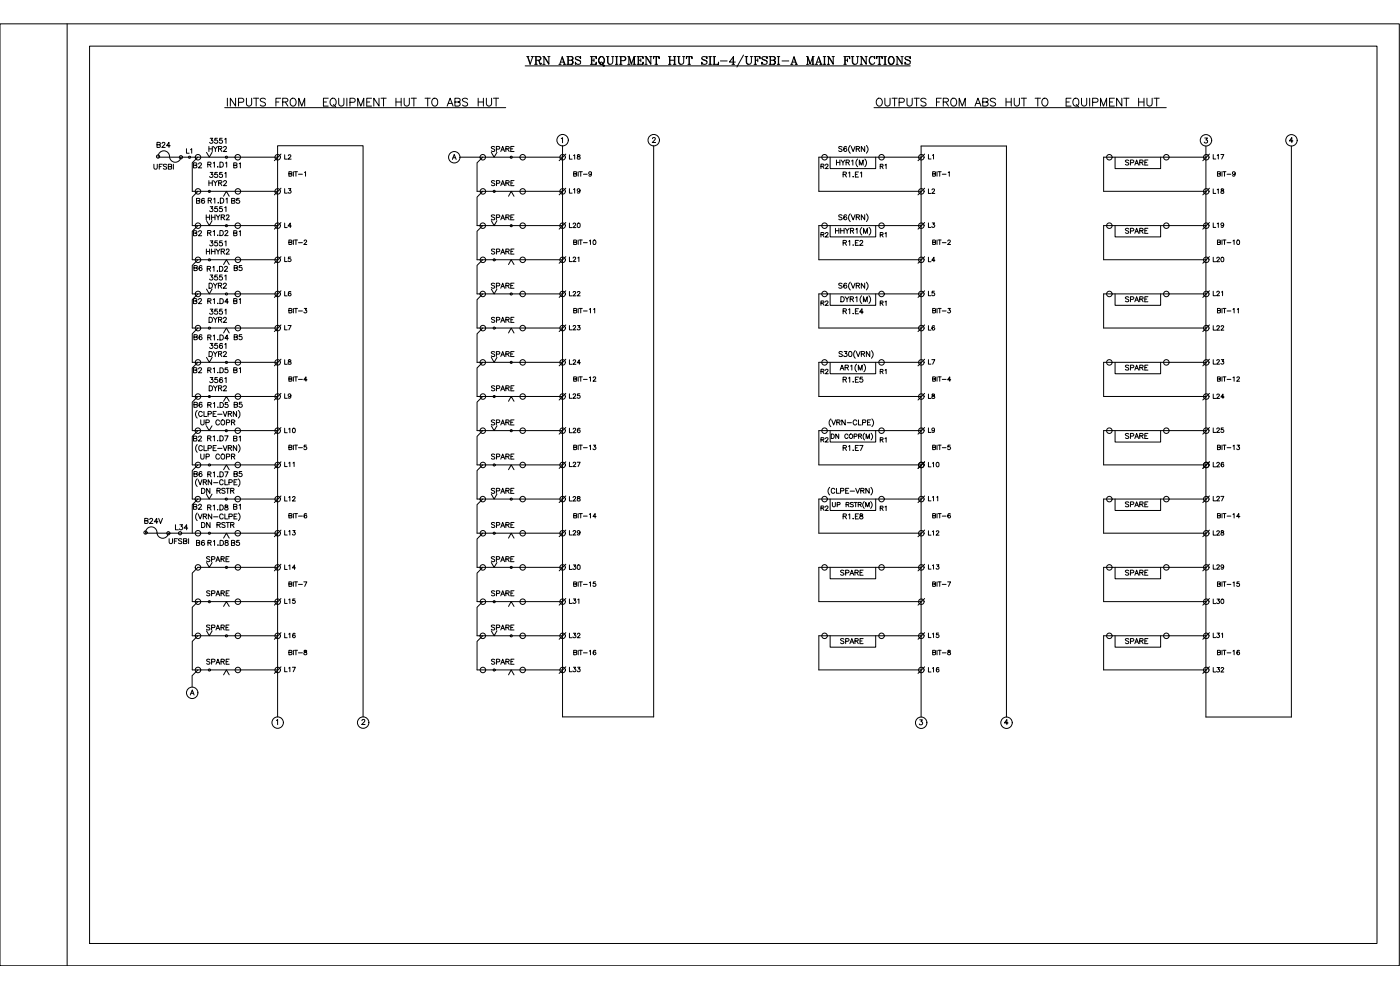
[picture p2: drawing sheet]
<svg xmlns="http://www.w3.org/2000/svg" width="420mm" height="297mm" viewBox="0 0 420 297" stroke-linecap="round" stroke-linejoin="round" font-family="sans-serif">
<!-- layer: 0 -->
<g fill="none" stroke="#000" stroke-width=".3">
<path d="M0 7.2h419.9v282.6h-419.9zM20.2 7.2v282.6M26.9 13.8h386.4v269.3h-386.4zM157.6 19.8h115.6M158.1 17h.6M158.3 17l.8 2.3 .8-2.3M158.4 17l.7 2M159.4 17h.7M160.4 17h1.4l.5 .2v.4l-.2 .3-1.2 .2M160.4 19.3h.8M160.8 17v2.3M160.9 17v2.3"/>
<path d="M161.5 18.1l.3 .2 .3 .8h.4M161.7 18.2l.3 1 .3 .1 .2-.3M161.8 17l.5 .4-.2 .5-.3 .2M162.9 17h.5l1.3 2.1M162.9 19.3h.7M163.2 17v2.3M164.4 17h.7M164.7 17v2.3l-1.3-2.1M167.7 19.3h.7M168 19.3l.7-2.3 .8 2.3M168.2 18.6h1M168.7 17.3l.7 2"/>
<path d="M169.1 19.3h.7M170.1 17l1.7 .1 .2 .5-.6 .5M170.1 19.3h1.3l.6-.4a.62 .62 0 0 0-.6-.8l.5 .4-.1 .6-.4 .2M170.4 17v2.3M170.6 17v2.3M171.4 17l.5 .4-.1 .5-.4 .2h-.8M172.7 17.5l1.3 .7a.74 .74 0 0 1-.1 1.1 .74 .74 0 0 1-1.1-.3l-.1-.4v.7l.1-.3M174.1 17.3l.1-.3v.6a.81 .81 0 0 0-.7-.6 .81 .81 0 0 0-.8 .5l.2 .4 1.3 .6M177.2 17h1.7v.6v-.6M177.2 19.3h1.7v-.7v.7M177.5 17v2.3M177.6 17v2.3"/>
<path d="M177.6 18.1h.7M178.3 17.6v.9M180.1 19.1l.4-.5 .3 .2 .2 1 .3 .1 .1-.3M180.4 17a1.2 1.2 0 0 0-.8 1.2 1.2 1.2 0 0 0 1 1.1 1.2 1.2 0 0 0 .9-1.2 1.2 1.2 0 0 0-1.1-1.1 1.33 1.33 0 0 0 0 2.3M180.6 17a1.33 1.33 0 0 1 0 2.3M180.8 19l.4 .8 .2-.2M182 17h.8M182.3 17v1.6a.79 .79 0 0 0 .8 .7 .79 .79 0 0 0 .8-.7v-1.6M182.5 17v1.6l.5 .7M183.6 17h.6M184.7 17h.8M184.7 19.3h.8"/>
<path d="M185 17v2.3M185.1 17v2.3M185.9 17h1.3a.6 .6 0 0 1 .6 .4 .6 .6 0 0 1-.2 .7l-1.2 .1M185.9 19.3h.8M186.3 17v2.3M186.4 17v2.3M187.2 17l.5 .4v.3l-.5 .5M188.4 17h.4l.7 2M188.4 19.3h.7M188.7 19.3v-2.3l.8 2.3 .8-2.3v2.3M189.9 19.3h.9M190.3 17h.5"/>
<path d="M190.4 17v2.3M191.2 17h1.8v.6l-.1-.6M191.2 19.3h1.8v-.7l-.1 .7M191.5 17v2.3M191.6 18.1h.7M191.6 17v2.3M192.3 17.6v.9M193.5 17h.5l1.3 2.1M193.5 19.3h.7M193.9 17v2.3M195 17h.7M195.3 17v2.3l-1.3-2.1"/>
<path d="M196.2 17l-.1 .6v-.6h1.7v.6l-.1-.6M196.6 19.3h.8M196.9 17v2.3M197 17v2.3M200.6 17h.8M200.6 19.3h.8M201 17v2.3M201 18.1h1.4M202.1 17h.8M202.1 19.3h.8M202.4 17v2.3M202.5 17v2.3"/>
<path d="M203.3 17h.8M203.6 17v1.6a.79 .79 0 0 0 .8 .7 .79 .79 0 0 0 .8-.7v-1.6M203.8 17v1.6l.5 .7M204.9 17h.6M206.1 17l-.1 .6v-.6h1.7v.6l-.1-.6M206.5 19.3h.7M206.8 17v2.3M206.9 17v2.3M210.6 17.5l1.3 .7a.74 .74 0 0 1-.1 1.1 .74 .74 0 0 1-1.1-.3l-.1-.4v.7l.1-.3M212 17.3l.2-.3v.6a.81 .81 0 0 0-.8-.6 .81 .81 0 0 0-.8 .5l.2 .4 1.4 .6M212.7 17h.8M212.7 19.3h.8"/>
<path d="M213.1 17v2.3M213.2 17v2.3M214 19.3h1.6v-.7l-.1 .7M214 17h.8M214.3 17v2.3M214.4 17v2.3M216.2 18.3h2M219.7 19.3h.8M220 17.2v2.1M220.7 18.6h-1.8l1.2-1.6v2.3M223.1 16.5l-2 3.6M223.6 17h.8"/>
<path d="M223.9 17v1.6a.79 .79 0 0 0 .8 .7 .79 .79 0 0 0 .8-.7v-1.6M224.1 17v1.6l.5 .7M225.2 17h.6M226.3 17h1.8v.6l-.1-.6M226.3 19.3h.8M226.7 17v2.3M226.7 18.1h.7M227.4 17.6v.9M228.6 17.5l1.2 .6a.72 .72 0 0 1 .3 1.1 .72 .72 0 0 1-1.1 0l-.4-.6v.7l.2-.3M230.1 17.3l.1-.3v.6a.81 .81 0 0 0-.7-.6 .81 .81 0 0 0-.9 .5l1.6 1M230.8 17l1.7 .1 .2 .5-.6 .5M230.8 19.3h1.3a.6 .6 0 0 0 .6-.4 .6 .6 0 0 0-.2-.7l-.4-.1 .5 .4-.1 .6-.4 .2"/>
<path d="M231.1 17v2.3M231.2 17v2.3M232.1 17l.5 .4-.1 .5-.4 .2h-.9M233.3 17h.7M233.3 19.3h.7M233.6 17v2.3M233.7 17v2.3M234.7 18.3h2M237.3 19.3h.7M237.5 19.3l.8-2.3 .8 2.3M237.7 18.6h1.1M238.3 17.3l.7 2"/>
<path d="M238.6 19.3h.7M242 17h.4l.7 2M242 19.3h.7M242.4 19.3v-2.3l.7 2.3 .8-2.3v2.3M243.6 19.3h.7M243.9 17h.4M244 17v2.3M244.7 19.3h.7M244.9 19.3l.8-2.3 .8 2.3M245.2 18.6h1M245.7 17.3l.7 2M246 19.3h.7"/>
<path d="M247.1 17h.7M247.1 19.3h.7M247.4 17v2.3M247.5 17v2.3M248.3 17h.5l1.3 2.1M248.3 19.3h.7M248.6 17v2.3M249.7 17h.7M250.1 17v2.3l-1.3-2.1M253.2 17h1.8v.6l-.1-.6M253.2 19.3h.8M253.5 17v2.3"/>
<path d="M253.7 18.1h.6M253.7 17v2.3M254.3 17.6v.9M255.5 17h.7M255.8 17v1.6a.81 .81 0 0 0 .8 .7 .81 .81 0 0 0 .8-.7v-1.6M255.9 17v1.6l.6 .7M257 17h.7M258.1 17h.5l1.4 2.1M258.1 19.3h.7M258.5 17v2.3M259.6 17h.7M260 17v2.3l-1.4-2.1"/>
<path d="M261.6 17a1.31 1.31 0 0 0 0 2.3M262.4 17.3l.1 .3v-.6l-.1 .3-.2-.2a1.11 1.11 0 0 0-1.4 1 1.11 1.11 0 0 0 1.4 1.1l.3-.4M263.2 17l-.1 .6v-.6h1.7v.6l-.1-.6M263.5 19.3h.8M263.9 17v2.3M264 17v2.3M265.2 17h.8M265.2 19.3h.8M265.6 17v2.3M265.7 17v2.3M267.3 17a1.21 1.21 0 0 0-.7 1.2 1.21 1.21 0 0 0 1 1.1 1.21 1.21 0 0 0 .8-1.3 1.21 1.21 0 0 0-1.1-1 1.37 1.37 0 0 0 0 2.3M267.6 17a1.33 1.33 0 0 1 0 2.3"/>
<path d="M268.9 17h.5l1.3 2.1M268.9 19.3h.7M269.2 17v2.3M270.4 17h.7M270.7 17v2.3l-1.3-2.1M271.6 17.5l1.2 .6a.72 .72 0 0 1 .3 1.1 .72 .72 0 0 1-1.2 0l-.3-.6v.7l.1-.3M273.1 17.3l.1-.3v.6a.81 .81 0 0 0-.8-.6 .81 .81 0 0 0-.8 .5l.2 .4 1.4 .6M67.4 32.3h84.4M68.2 29.5v2.3M70.7 29.5v2.3l-1.6-2.3v2.3M71.6 30.7l1.3-.1 .3-.3a.62 .62 0 0 0-.6-.8h-1v2.3M74 29.5v1.7a.79 .79 0 0 0 .7 .6 .79 .79 0 0 0 .8-.6v-1.7"/>
<path d="M76.1 29.5h1.5M76.9 29.5v2.3M79.7 29.8a.88 .88 0 0 0-.9-.4 .88 .88 0 0 0-.7 .6l.4 .5 1 .3 .2 .7a1.02 1.02 0 0 1-1.6 0M82.8 30.6h.9M84.2 29.5h-1.4v2.3M84.8 30.6l1.3-.1 .3-.4-.1-.4-1.5-.2v2.3M85.6 30.6l.8 1.2M87.3 29.8a.87 .87 0 0 1 1-.3 .87 .87 0 0 1 .6 .9v.5a.89 .89 0 0 1-.9 1 .89 .89 0 0 1-.9-1zM89.7 31.8v-2.3l.9 2.3 .8-2.3v2.3M97.1 30.6h.9M98.5 29.5h-1.4v2.3h1.4M99.3 29.8l.2-.2a1.17 1.17 0 0 1 1.4 .8 1.17 1.17 0 0 1-.7 1.4 1.21 1.21 0 0 1-1.1-.7 1.21 1.21 0 0 1 .2-1.3z"/>
<path d="M100.1 31.4l.7 .6M101.6 29.5v1.7a.79 .79 0 0 0 .8 .6 .79 .79 0 0 0 .8-.6v-1.7M104.1 29.5v2.3M105 30.7h1l.6-.4a.62 .62 0 0 0-.6-.8h-1v2.3M107.4 31.8v-2.3l.9 2.3 .9-2.3v2.3M110.1 30.6h.9M111.5 29.5h-1.4v2.3h1.4M113.7 29.5v2.3l-1.5-2.3v2.3M114.3 29.5h1.6M115.1 29.5v2.3M118.8 30.6h1.6M118.8 29.5v2.3"/>
<path d="M120.4 29.5v2.3M121.3 29.5v1.7a.79 .79 0 0 0 .8 .6 .79 .79 0 0 0 .8-.6v-1.7M123.4 29.5h1.6M124.2 29.5v2.3M127.6 29.5h1.5M128.4 29.5v2.3M129.8 29.8a.87 .87 0 0 1 1-.3 .87 .87 0 0 1 .6 .9v.5a.89 .89 0 0 1-.9 1 .89 .89 0 0 1-.9-1zM134.2 31.8l.9-2.3 .9 2.3M134.5 31h1.1M136.5 30.6l1.4-.1 .2-.4-.1-.4-1.5-.2v2.3h1l.5-.2v-.8l-.5-.2M140.3 29.8a.89 .89 0 0 0-1.5 .2l.4 .5 .9 .3 .2 .7a1.02 1.02 0 0 1-1.5 0M143.5 30.6h1.6"/>
<path d="M143.5 29.5v2.3M145.1 29.5v2.3M146 29.5v1.7a.79 .79 0 0 0 .7 .6 .79 .79 0 0 0 .8-.6v-1.7M148.1 29.5h1.5M148.9 29.5v2.3M262.3 32.3h87.7M47.4 47.2h35.9M47.5 47a1.71 1.71 0 0 1 1.7-1.7 1.71 1.71 0 0 1 1.7 1.7M59.4 47.2l-1.7 1.7v8.5h25.6M59.4 57.4l-1.7 1.7v8.6h25.6M84.3 56.5l-2 2M84.3 46.2l-2 2"/>
<path d="M86.7 52.2l.8-.1 .1-.3-.1-.2-.8-.1v1.4l.8-.2 .1-.3-.3-.2M88.1 51.5v1.4M88.4 51.5h.9M88.8 51.5v1.4M89.6 52.3h1.2M91.4 51.8l.3-.3v1.4M135.8 47.8l.5-1.4 .6 1.4M136 47.3h.7M138 47.2h30.8M144.9 47.2l-1.7 1.7v8.5h25.6M144.9 57.4l-1.7 1.7v8.6h25.6M152.6 58.9l.8-1.5 .9 1.5"/>
<path d="M168.4 41.6l.4-.3v1.5M168.8 43.7v171.4h27.4v-171.4M169.8 56.5l-2 2M169.8 46.2l-2 2M195.8 41.6l.2-.3h.4l.3 .4-1 1.1h1.1M249.1 47.2v3.4h13.7v-3.4M251 48v1.5M251 48.7h1.1M252.1 48v1.5M252.4 48l.6 .7v.8M252.7 44.2l-.4-.3-.6 .3 .1 .2 .9 .6-.4 .5-.6-.3M253 52.3l1-.1v-.5l-1-.1v1.5"/>
<path d="M253.5 52.3l.5 .8M253.6 48l-.6 .7M253.9 48.7l.9-.1v-.5l-.9-.1v1.5M254.1 44.2l-.3-.3a.73 .73 0 0 0-.6 .8 .73 .73 0 0 0 .8 .7 .47 .47 0 0 0-.1-.8 .47 .47 0 0 0-.7 .4M254.4 48.7l.5 .8M254.7 51.9l.3-.3v1.5M255.2 43.6a1.57 1.57 0 0 0 0 2.4M255.4 43.9l.6 1.6 .6-1.6M255.6 48.3l.3-.3v1.5M256 53v.1zM256.7 52.3h.6M257 44.7l.9-.1v-.5l-.9-.2v1.6"/>
<path d="M257.4 47.7a1.57 1.57 0 0 0 0 2.3M257.5 44.7l.5 .8M257.6 51.6h-.9v1.5h.9M257.9 49.5v-1.5l.6 1.5 .5-1.5v1.5M258.2 51.9l.4-.3v1.5M259.5 43.9v1.6l-1-1.6v1.6M259.5 47.7a1.57 1.57 0 0 1 0 2.3M260 43.6a1.57 1.57 0 0 1 0 2.4M276.5 47.2h-30.8v10.2h30.8M277.5 56.5l-2 2M277.5 46.2l-2 2M279.9 52.2l.8-.1 .1-.3-.1-.2-.8-.1v1.4l.8-.2 .1-.3-.3-.2"/>
<path d="M281.2 51.5v1.4M281.6 51.5h.8M282 51.5v1.4M282.8 52.3h1.1M284.6 51.8l.3-.3v1.4M334.6 47.2v3.4h13.7v-3.4M361.6 41.4h.8l-.5 .6a.52 .52 0 0 1 .5 .5 .52 .52 0 0 1-.4 .5 .52 .52 0 0 1-.6-.4M361.9 43.8v171.3M362 47.2h-30.8v10.2h30.8M363 56.5l-2 2M363 46.2l-2 2M387.6 43.8v171.3"/>
<path d="M388 42.3h-1l.7-1v1.5M59.4 67.7l-1.7 1.7v8.5h25.6M59.4 77.9l-1.7 1.7v8.6h25.6M62 66.2l.8 1.5 .8-1.5M84.3 77l-2 2M84.3 66.8l-2 1.9M144.9 67.7l-1.7 1.7v8.5h25.6M144.9 77.9l-1.7 1.7v8.6h25.6M152.6 79.4l.8-1.5 .9 1.5M169.8 77l-2 2M169.8 66.8l-2 1.9M249.1 67.7v3.4h13.7v-3.4"/>
<path d="M250.7 69.2h1.1M251.8 68.5v1.5M252.3 69.2h1M252.3 68.5v1.5M252.7 64.6l-.4-.2-.6 .2 .1 .4 .9 .5-.4 .5-.6-.3M253.3 68.5v1.5M253.7 68.5l.6 .7v.8M254.1 64.6l-.1-.1a.74 .74 0 0 0-.9 .6 .74 .74 0 0 0 .6 .9 .46 .46 0 0 0 .5-.5 .46 .46 0 0 0-.5-.5 .46 .46 0 0 0-.5 .4M254.8 68.5l-.5 .7M255.2 64.2a1.52 1.52 0 0 0 0 2.3M255.2 69.2h.9l.1-.5-1-.2v1.5M255.4 64.4l.6 1.6 .6-1.6"/>
<path d="M255.7 69.2l.5 .8M256.9 68.8l.3-.3v1.5M257 65.2l.9-.1 .1-.4-.4-.3h-.6v1.6M257.5 65.2l.5 .8M258.7 68.2a1.52 1.52 0 0 0 0 2.3M259.2 70v-1.5l.6 1.5 .5-1.5v1.5M259.5 64.4v1.6l-1-1.6v1.6M260 64.2a1.52 1.52 0 0 1 0 2.3M260.8 68.2a1.52 1.52 0 0 1 0 2.3M276.5 67.7h-30.8v10.2h30.8M277.5 77l-2 2M277.5 66.8l-2 1.9"/>
<path d="M334.6 67.7v3.4h13.7v-3.4M362 67.7h-30.8v10.2h30.8M363 77l-2 2M363 66.8l-2 1.9M59.4 88.2l-1.7 1.7v8.5h25.6M59.4 98.4l-1.7 1.8v8.5h25.6M62 86.7l.8 1.5 .8-1.5M84.3 97.5l-2 2M84.3 87.2l-2 2M86.7 93.2l.8-.1 .1-.3-.3-.3h-.6v1.4l.8-.1 .1-.4-.3-.2M88.1 92.5v1.4M88.4 92.5h.9"/>
<path d="M88.8 92.5v1.4M89.6 93.3h1.2M91.3 92.5h.7l-.3 .5a.45 .45 0 0 1 .3 .8 .45 .45 0 0 1-.8-.2M144.9 88.2l-1.7 1.7v8.5h25.6M144.9 98.4l-1.7 1.8v8.5h25.6M152.6 99.9l.8-1.5 .9 1.5M169.8 97.5l-2 2M169.8 87.2l-2 2M172.2 93.2l.8-.1 .1-.3-.3-.3h-.6v1.4l.8-.1 .1-.4-.3-.2M173.5 92.5v1.4M173.9 92.5h.9M174.3 92.5v1.4"/>
<path d="M175.1 93.3h1.1M176.9 92.8l.3-.3v1.4M178.1 92.8l.4-.3v1.4M249.1 88.2v3.4h13.7v-3.4M252.3 89h.6a.82 .82 0 0 1 .5 .8 .82 .82 0 0 1-.5 .8h-.6zM252.7 85.2l-.4-.2-.6 .2 .1 .4 .9 .4v.3l-.4 .2-.6-.2M253.6 89l.6 .7v.9M254.1 85.2l-.3-.2a.73 .73 0 0 0-.6 .8 .73 .73 0 0 0 .8 .6 .47 .47 0 0 0-.1-.8 .47 .47 0 0 0-.7 .4M254.8 89l-.6 .7M255.1 89.7h.9l.1-.5-1-.2v1.6M255.2 84.7a1.57 1.57 0 0 0 0 2.3M255.4 85l.6 1.5 .6-1.5"/>
<path d="M255.7 89.7l.5 .9M256.8 89.3l.4-.3v1.6M257 85.7l.9-.1v-.5l-.9-.1v1.5M257.5 85.7l.5 .8M258.6 88.7a1.57 1.57 0 0 0 0 2.4M259.1 90.6v-1.6l.6 1.6 .6-1.6v1.6M259.5 85v1.5l-1-1.5v1.5M260 84.7a1.57 1.57 0 0 1 0 2.3M260.8 88.7a1.57 1.57 0 0 1 0 2.4M276.5 88.2h-30.8v10.2h30.8M277.5 97.5l-2 2M277.5 87.2l-2 2"/>
<path d="M279.9 93.2l.8-.1 .1-.3-.3-.3h-.6v1.4l.8-.1 .1-.4-.3-.2M281.2 92.5v1.4M281.6 92.5h.8M282 92.5v1.4M282.8 93.3h1.1M284.5 92.5h.7l-.4 .5a.44 .44 0 0 1 .4 .7 .44 .44 0 0 1-.8-.1M334.6 88.2v3.4h13.7v-3.4M362 88.2h-30.8v10.2h30.8M363 97.5l-2 2M363 87.2l-2 2M365.4 93.2l.7-.1 .1-.4-.8-.2v1.4l.8-.1v-.5l-.3-.1M366.7 92.5v1.4"/>
<path d="M367 92.5h.9M367.5 92.5v1.4M368.3 93.3h1.1M370 92.8l.4-.3v1.4M371.3 92.8l.3-.3v1.4M59.4 108.7l-1.7 1.7v8.6h25.6M59.4 119l-1.7 1.6v8.6h25.6M62 107.2l.8 1.5 .9-1.5M84.3 118l-2 2M84.3 107.8l-2 2M86.7 113.7h.6l.3-.4-.1-.2h-.8v1.3l.8-.1 .1-.3-.3-.3M88.1 113.1v1.3"/>
<path d="M88.4 113.1h.9M88.8 113.1v1.3M89.6 113.8h1.2M92.2 114h-1l.6-.9v1.3M144.9 108.7l-1.7 1.7v8.6h25.6M144.9 119l-1.7 1.6v8.6h25.6M169.8 118l-2 2M169.8 107.8l-2 2M172.2 113.7l.8-.1 .1-.3-.1-.2h-.8v1.3l.8-.1 .1-.3-.3-.3M173.5 113.1v1.3M173.9 113.1h.9M174.3 113.1v1.3"/>
<path d="M175.1 113.8h1.1M176.9 113.3l.3-.2v1.3M178 113.4l.1-.3h.4l.3 .4-.8 .9h.9M249.1 108.7v3.4h13.7v-3.4M252.1 111l.6-1.4 .6 1.4M252.3 110.5h.8M252.8 105.7l-.4-.2h-.5l-.1 .5 .8 .3 .2 .5-.4 .2-.6-.2M253 113.9l.9-.1 .1-.5-1-.1v1.5M253.4 105.5h.8l-.5 .5a.5 .5 0 0 1 .4 .9 .5 .5 0 0 1-.9-.2M253.5 113.9l.5 .8M253.6 110.3l.9-.1 .1-.4-.1-.2h-.9v1.4M254.1 110.3l.5 .7"/>
<path d="M254.7 113.5l.3-.3v1.5M254.9 105.5a.74 .74 0 0 1 .9 .6 .74 .74 0 0 1-.6 .9l-.5-.3zM255.3 109.8l.4-.2v1.4M256 114.5v.2zM256.7 105.2a1.62 1.62 0 0 0 0 2.3M256.7 113.9h.6M257 105.5l.6 1.5 .5-1.5M257.1 109.3a1.53 1.53 0 0 0 0 2.2M257.6 111v-1.4l.6 1.4 .5-1.4v1.4M257.6 113.2h-.9v1.5h.9M258.5 106.2l.9-.1v-.6h-.9v1.5M258.9 113.2h-.8v.6a.54 .54 0 0 1 .8 0 .54 .54 0 0 1-.1 .8 .54 .54 0 0 1-.8-.2"/>
<path d="M259 106.2l.5 .8M259.2 109.3a1.53 1.53 0 0 1 0 2.2M261 105.5v1.5l-1-1.5v1.5M261.5 105.2a1.53 1.53 0 0 1 0 2.3M276.5 108.7h-30.8v10.3h30.8M277.5 118l-2 2M277.5 107.8l-2 2M279.9 113.7l.8-.1 .1-.3-.1-.2h-.8v1.3l.8-.1 .1-.3-.3-.3M281.2 113.1v1.3M281.6 113.1h.8M282 113.1v1.3M282.8 113.8h1.1"/>
<path d="M285.3 114h-.9l.6-.9v1.3M334.6 108.7v3.4h13.7v-3.4M362 108.7h-30.8v10.3h30.8M363 118l-2 2M363 107.8l-2 2M365.4 113.7l.8-.1v-.4l-.8-.1v1.3l.8-.1v-.5l-.3-.1M366.7 113.1v1.3M367 113.1h.9M367.5 113.1v1.3M368.3 113.8h1.1M370 113.3l.4-.2v1.3M371.2 113.4l.1-.3h.4l.3 .4-.9 .9h.9"/>
<path d="M59.4 129.2l-1.7 1.7v8.6h25.6M59.4 139.5l-1.7 1.7v8.5h25.6M84.3 138.6l-2 1.9M84.3 128.3l-2 2M86.7 134.2h.8l.1-.4-.3-.2h-.6v1.3l.8-.1 .1-.3-.3-.3M88.1 133.6v1.3M88.4 133.6h.9M88.8 133.6v1.3M89.6 134.3h1.2M91.9 133.6h-.6v.6a.47 .47 0 0 1 .7 0 .47 .47 0 0 1-.1 .7 .47 .47 0 0 1-.7-.2M144.9 129.2l-1.7 1.7v8.6h25.6M144.9 139.5l-1.7 1.7v8.5h25.6"/>
<path d="M152.6 120.4l.8-1.4 .9 1.4M169.8 138.6l-2 1.9M169.8 128.3l-2 2M172.2 134.2h.8l.1-.4-.3-.2h-.6v1.3l.8-.1 .1-.3-.3-.3M173.5 133.6v1.3M173.9 133.6h.9M174.3 133.6v1.3M175.1 134.3h1.1M176.9 133.8l.3-.2v1.3M178.1 133.6h.7l-.4 .5a.44 .44 0 0 1 .3 .7 .44 .44 0 0 1-.7-.1M249.1 129.2v3.4h13.7v-3.4M249.3 125.7a1.57 1.57 0 0 0 0 2.3"/>
<path d="M249.6 126l.6 1.5 .6-1.5M251.1 126.7l.9-.1 .1-.5-1-.1v1.5M251.6 126.7l.5 .8M251.7 130.2v1.4l-.9-1.4v1.4M253 134.4l.9-.1 .1-.4-.3-.3h-.7v1.6M253.5 134.4l.5 .8M253.7 126v1.5l-1.1-1.5v1.5M254.3 126.8h1.2M254.5 130.6a.48 .48 0 0 0-.6-.4 .48 .48 0 0 0-.4 .5v.4a.48 .48 0 0 0 .4 .5 .48 .48 0 0 0 .6-.4M254.7 133.9l.3-.3v1.6M255 130.4l.3-.2a.63 .63 0 0 1 .6 .8 .63 .63 0 0 1-.9 .4zM256 135h.1"/>
<path d="M256.3 130.9l.9-.1v-.5l-.9-.1v1.4M256.7 134.4h.6M257.1 126.4a.62 .62 0 0 0-.8-.4 .62 .62 0 0 0-.3 .9 .56 .56 0 0 0 .5 .6 .56 .56 0 0 0 .6-.4M257.6 126v1.5h.9M257.6 133.6h-.9v1.6h.9M257.7 130.9l.7-.1 .1-.5-.8-.1v1.4M258 133.6h1l-.7 1.6M258.1 130.9l.5 .7M258.9 126.8l.8-.1 .1-.6-.9-.1v1.5M259.5 130a1.42 1.42 0 0 0 0 2M259.9 131.6v-1.4l.5 1.4 .5-1.4v1.4M260.3 126.7h.6"/>
<path d="M261.3 126h-1v1.5h1M261.7 125.7a1.57 1.57 0 0 1 0 2.3M276.5 129.2h-30.8v10.3h30.8M277.5 138.6l-2 1.9M277.5 128.3l-2 2M279.9 134.2h.8l.1-.4-.3-.2h-.6v1.3l.8-.1 .1-.3-.3-.3M281.2 133.6v1.3M281.6 133.6h.8M282 133.6v1.3M282.8 134.3h1.1M285.2 133.6h-.7l-.1 .6a.48 .48 0 0 1 .8-.1 .48 .48 0 0 1-.1 .7 .48 .48 0 0 1-.7-.1M334.6 129.2v3.4h13.7v-3.4"/>
<path d="M362 129.2h-30.8v10.3h30.8M363 138.6l-2 1.9M363 128.3l-2 2M365.4 134.2h.7l.1-.5-.8-.1v1.3l.8-.1v-.5l-.3-.1M366.7 133.6v1.3M367 133.6h.9M367.5 133.6v1.3M368.3 134.3h1.1M370 133.8l.4-.2v1.3M371.3 133.6h.7l-.4 .5a.45 .45 0 0 1 .3 .7 .45 .45 0 0 1-.8-.1M59.4 149.7l-1.7 1.7v8.6M83.3 160h-39.6a1.76 1.76 0 0 1 1.9-1.9 1.76 1.76 0 0 1 1.6 2.1 1.71 1.71 0 0 0 1.8 1.3 1.71 1.71 0 0 0 1.5-1.5"/>
<path d="M84.3 159l-2 2M84.3 148.8l-2 2M86.7 154.7h.6l.3-.4-.1-.2h-.8v1.3l.8-.1 .1-.3-.3-.3M88.1 154.1v1.3M88.4 154.1h.9M88.8 154.1v1.3M89.6 154.9h1.2M92 154.3l-.2-.2a.64 .64 0 0 0-.6 .7 .64 .64 0 0 0 .7 .6 .42 .42 0 0 0 0-.8 .42 .42 0 0 0-.6 .4M144.9 149.7l-1.7 1.7v8.6h25.6M144.9 160l-1.7 1.7v8.5h25.6M152.6 140.9l.8-1.4 .9 1.4M169.8 159l-2 2"/>
<path d="M169.8 148.8l-2 2M172.2 154.7l.8-.1 .1-.3-.1-.2h-.8v1.3h.8l.1-.4-.3-.3M173.5 154.1v1.3M173.9 154.1h.9M174.3 154.1v1.3M175.1 154.9h1.1M176.9 154.3l.3-.2v1.3M178.9 155h-.9l.6-.9v1.3M249 146.2a1.53 1.53 0 0 0 0 2.3M249.1 149.7v3.5h13.7v-3.5M250.5 146.9a.55 .55 0 0 0-.6-.4 .55 .55 0 0 0-.4 .6v.3a.55 .55 0 0 0 .4 .6 .55 .55 0 0 0 .6-.3M251 146.5v1.5h.9"/>
<path d="M251.2 151.4h.8v-.6l-.8-.1v1.4M252.3 147.3l.8-.1 .2-.4-.2-.2-.8-.1v1.5M253.8 147.2h.5M253.9 151.4l.9-.1v-.4l-.9-.2v1.4M254.4 151.4l.4 .7M254.7 146.5h-.9v1.5h.9M255.1 147.4h1.4M256.1 150.9l-.3-.2-.6 .2 .1 .4 .8 .4-.1 .3-.8-.1M256.4 150.7h.9M256.8 146.5l.6 1.5 .6-1.5M256.8 150.7v1.4M257.6 151.4l.8-.1 .1-.3-.1-.2-.8-.1v1.4"/>
<path d="M258 151.4l.5 .7M258.3 147.2h.9l.1-.4-.1-.2-.9-.1v1.5M258.8 147.2l.5 .8M259.4 150.5a1.33 1.33 0 0 0 0 2M259.8 152.1v-1.4l.5 1.4 .6-1.4v1.4M260.9 146.5v1.5l-1.1-1.5v1.5M261.4 146.2a1.53 1.53 0 0 1 0 2.3M276.5 149.7h-30.8v10.3h30.8M277.5 159l-2 2M277.5 148.8l-2 2M279.9 154.7l.8-.1 .1-.3-.1-.2h-.8v1.3h.8l.1-.4-.3-.3M281.2 154.1v1.3"/>
<path d="M281.6 154.1h.8M282 154.1v1.3M282.8 154.9h1.1M285.2 154.3v-.2a.62 .62 0 0 0-.8 .6 .62 .62 0 0 0 .7 .7 .42 .42 0 0 0 0-.8 .42 .42 0 0 0-.7 .4M334.6 149.7v3.5h13.7v-3.5M362 149.7h-30.8v10.3h30.8M363 159l-2 2M363 148.8l-2 2M365.4 154.7l.8-.1v-.4l-.8-.1v1.3l.8-.1v-.4l-.3-.2M366.7 154.1v1.3M367 154.1h.9M367.5 154.1v1.3"/>
<path d="M368.3 154.9h1.1M370 154.3l.4-.2v1.3M372.1 155h-1l.7-.9v1.3M59 162.9l.9-.2v-.4l-.9-.2v1.6l.9-.2v-.5l-.3-.1M71.8 162.1h-.7l-.1 .7a.54 .54 0 0 1 .8 0 .54 .54 0 0 1-.1 .8 .54 .54 0 0 1-.8-.2M83.3 170.2h-23.9l-1.7 1.8v8.5h25.6M84.3 179.6l-2 2M84.3 169.3l-2 2M86.7 175.2h.8l.1-.4-.3-.2h-.6v1.3l.8-.1 .1-.3-.3-.3M88.1 174.6v1.3M88.4 174.6h.9M88.8 174.6v1.3"/>
<path d="M89.6 175.3h1.2M91.2 174.6h.9l-.7 1.3M144.9 170.2l-1.7 1.8v8.5h25.6M152.6 161.5l.8-1.5 .9 1.5M169.8 179.6l-2 2M169.8 169.3l-2 2M172.2 175.2h.8l.1-.4-.3-.2h-.6v1.3h.8l.1-.4-.3-.3M173.5 174.6v1.3M173.9 174.6h.9M174.3 174.6v1.3M175.1 175.3h1.1M176.9 174.8l.3-.2v1.3"/>
<path d="M178.7 174.6h-.6l-.1 .6a.48 .48 0 0 1 .7-.1 .48 .48 0 0 1 0 .7 .48 .48 0 0 1-.7-.1M249.1 170.2v3.5h13.7v-3.5M276.5 170.2h-30.8v10.3h30.8M277.5 179.6l-2 2M277.5 169.3l-2 2M279.9 175.2h.8l.1-.4-.3-.2h-.6v1.3h.8l.1-.4-.3-.3M281.2 174.6v1.3M281.6 174.6h.8M282 174.6v1.3M282.8 175.3h1.1M284.4 174.6h.9l-.7 1.3M334.6 170.2v3.5h13.7v-3.5"/>
<path d="M362 170.2h-30.8v10.3h30.8M363 179.6l-2 2M363 169.3l-2 2M365.4 175.2h.7l.1-.5-.8-.1v1.3l.8-.1v-.5l-.3-.1M366.7 174.6v1.3M367 174.6h.9M367.5 174.6v1.3M368.3 175.3h1.1M370 174.8l.4-.2v1.3M371.9 174.6h-.6l-.1 .6a.47 .47 0 0 1 .7 0 .47 .47 0 0 1-.1 .7 .47 .47 0 0 1-.7-.2M59.4 190.8l-1.7 1.6v8.6h25.6M59.4 180.5l-1.7 1.7v8.6h25.6"/>
<path d="M67.1 181.9l.8-1.4 .9 1.4M84.3 189.8l-2 2M144.9 190.8l-1.7 1.6v8.6h25.6M144.9 180.5l-1.7 1.7v8.6h25.6M152.6 181.9l.8-1.4 .9 1.4M169.8 189.8l-2 2M249.1 190.8v3.4h13.7v-3.4M276.5 190.8h-30.8v10.2h30.8M277.5 189.8l-2 2M334.6 190.8v3.4h13.7v-3.4M362 190.8h-30.8v10.2h30.8M363 189.8l-2 2"/>
<path d="M57.1 208.5l.6-1.5 .6 1.5M57.3 208h.7M59.4 201l-1.7 1.7v3.4M67.1 202.5l.8-1.5 .9 1.5M83 216.2l.3-.3v1.5M83.3 215.1v-171.4h25.7v171.4M84.3 200.1l-2 2M108.6 216.2l.3-.3 .6 .3-1 1.2h1.1M152.6 202.5l.8-1.5 .9 1.5M169.8 200.1l-2 2M276 216h.8l-.4 .5a.51 .51 0 0 1 .4 .8 .51 .51 0 0 1-.9-.1M276.4 215.1v-171.3h25.6v171.3"/>
<path d="M277.5 200.1l-2 2M302.6 216.9h-1.1l.7-1v1.5M363 200.1l-2 2"/>
<circle cx="59.4" cy="57.4" r=".83"/>
<circle cx="71.4" cy="57.4" r=".83"/>
<circle cx="83.3" cy="47.2" r=".83"/>
<circle cx="83.3" cy="57.4" r=".83"/>
<circle cx="136.3" cy="47.2" r="1.71"/>
<circle cx="144.9" cy="47.2" r=".83"/>
<circle cx="144.9" cy="57.4" r=".83"/>
<circle cx="156.9" cy="57.4" r=".83"/>
<circle cx="156.9" cy="47.2" r=".83"/>
<circle cx="168.8" cy="42.1" r="1.71"/>
<circle cx="168.8" cy="47.2" r=".83"/>
<circle cx="168.8" cy="57.4" r=".83"/>
<circle cx="196.2" cy="42.1" r="1.71"/>
<circle cx="247.5" cy="47.2" r=".83"/>
<circle cx="264.6" cy="47.2" r=".83"/>
<circle cx="276.5" cy="47.2" r=".83"/>
<circle cx="276.5" cy="57.4" r=".83"/>
<circle cx="332.9" cy="47.2" r=".83"/>
<circle cx="350" cy="47.2" r=".83"/>
<circle cx="361.9" cy="42.1" r="1.71"/>
<circle cx="362" cy="57.4" r=".83"/>
<circle cx="362" cy="47.2" r=".83"/>
<circle cx="387.6" cy="42.1" r="1.71"/>
<circle cx="83.3" cy="78" r=".83"/>
<circle cx="83.3" cy="67.7" r=".83"/>
<circle cx="144.9" cy="67.7" r=".83"/>
<circle cx="144.9" cy="78" r=".83"/>
<circle cx="156.9" cy="78" r=".83"/>
<circle cx="156.9" cy="67.7" r=".83"/>
<circle cx="168.8" cy="67.7" r=".83"/>
<circle cx="168.8" cy="78" r=".83"/>
<circle cx="247.5" cy="67.7" r=".83"/>
<circle cx="264.6" cy="67.7" r=".83"/>
<circle cx="276.5" cy="67.7" r=".83"/>
<circle cx="276.5" cy="78" r=".83"/>
<circle cx="332.9" cy="67.7" r=".83"/>
<circle cx="350" cy="67.7" r=".83"/>
<circle cx="362" cy="67.7" r=".83"/>
<circle cx="362" cy="78" r=".83"/>
<circle cx="62.8" cy="98.4" r=".32"/>
<circle cx="68" cy="88.2" r=".32"/>
<circle cx="83.3" cy="98.4" r=".83"/>
<circle cx="83.3" cy="88.2" r=".83"/>
<circle cx="144.9" cy="88.2" r=".83"/>
<circle cx="144.9" cy="98.4" r=".83"/>
<circle cx="156.9" cy="98.4" r=".83"/>
<circle cx="156.9" cy="88.2" r=".83"/>
<circle cx="168.8" cy="98.4" r=".83"/>
<circle cx="168.8" cy="88.2" r=".83"/>
<circle cx="276.5" cy="98.4" r=".83"/>
<circle cx="276.5" cy="88.2" r=".83"/>
<circle cx="332.9" cy="88.2" r=".83"/>
<circle cx="350" cy="88.2" r=".83"/>
<circle cx="362" cy="88.2" r=".83"/>
<circle cx="362" cy="98.4" r=".83"/>
<circle cx="68" cy="108.7" r=".32"/>
<circle cx="83.3" cy="108.7" r=".83"/>
<circle cx="83.3" cy="119" r=".83"/>
<circle cx="144.9" cy="108.7" r=".83"/>
<circle cx="144.9" cy="119" r=".83"/>
<circle cx="156.9" cy="119" r=".83"/>
<circle cx="156.9" cy="108.7" r=".83"/>
<circle cx="168.8" cy="119" r=".83"/>
<circle cx="168.8" cy="108.7" r=".83"/>
<circle cx="247.5" cy="108.7" r=".83"/>
<circle cx="264.6" cy="108.7" r=".83"/>
<circle cx="276.5" cy="119" r=".83"/>
<circle cx="276.5" cy="108.7" r=".83"/>
<circle cx="332.9" cy="108.7" r=".83"/>
<circle cx="350" cy="108.7" r=".83"/>
<circle cx="362" cy="119" r=".83"/>
<circle cx="362" cy="108.7" r=".83"/>
<circle cx="59.4" cy="139.5" r=".83"/>
<circle cx="71.4" cy="139.5" r=".83"/>
<circle cx="83.3" cy="139.5" r=".83"/>
<circle cx="83.3" cy="129.2" r=".83"/>
<circle cx="144.9" cy="129.2" r=".83"/>
<circle cx="144.9" cy="139.5" r=".83"/>
<circle cx="156.9" cy="139.5" r=".83"/>
<circle cx="156.9" cy="129.2" r=".83"/>
<circle cx="168.8" cy="129.2" r=".83"/>
<circle cx="168.8" cy="139.5" r=".83"/>
<circle cx="247.5" cy="129.2" r=".83"/>
<circle cx="264.6" cy="129.2" r=".83"/>
<circle cx="276.5" cy="129.2" r=".83"/>
<circle cx="276.5" cy="139.5" r=".83"/>
<circle cx="332.9" cy="129.2" r=".83"/>
<circle cx="350" cy="129.2" r=".83"/>
<circle cx="362" cy="129.2" r=".83"/>
<circle cx="362" cy="139.5" r=".83"/>
<circle cx="43.7" cy="159.8" r=".49"/>
<circle cx="59.4" cy="160" r=".83"/>
<circle cx="71.4" cy="160" r=".83"/>
<circle cx="83.3" cy="160" r=".83"/>
<circle cx="83.3" cy="149.8" r=".83"/>
<circle cx="144.9" cy="149.8" r=".83"/>
<circle cx="144.9" cy="160" r=".83"/>
<circle cx="156.9" cy="160" r=".83"/>
<circle cx="156.9" cy="149.8" r=".83"/>
<circle cx="168.8" cy="149.8" r=".83"/>
<circle cx="168.8" cy="160" r=".83"/>
<circle cx="247.5" cy="149.8" r=".83"/>
<circle cx="264.6" cy="149.8" r=".83"/>
<circle cx="276.5" cy="160" r=".83"/>
<circle cx="276.5" cy="149.8" r=".83"/>
<circle cx="332.9" cy="149.8" r=".83"/>
<circle cx="350" cy="149.8" r=".83"/>
<circle cx="362" cy="160" r=".83"/>
<circle cx="362" cy="149.8" r=".83"/>
<circle cx="59.4" cy="170.2" r=".83"/>
<circle cx="71.4" cy="170.2" r=".83"/>
<circle cx="83.3" cy="170.2" r=".83"/>
<circle cx="144.9" cy="170.2" r=".83"/>
<circle cx="156.9" cy="170.2" r=".83"/>
<circle cx="168.8" cy="170.2" r=".83"/>
<circle cx="247.5" cy="170.2" r=".83"/>
<circle cx="264.6" cy="170.2" r=".83"/>
<circle cx="276.5" cy="170.2" r=".83"/>
<circle cx="332.9" cy="170.2" r=".83"/>
<circle cx="350" cy="170.2" r=".83"/>
<circle cx="362" cy="170.2" r=".83"/>
<circle cx="59.4" cy="180.5" r=".83"/>
<circle cx="59.4" cy="190.8" r=".83"/>
<circle cx="71.4" cy="180.5" r=".83"/>
<circle cx="71.4" cy="190.8" r=".83"/>
<circle cx="83.3" cy="180.5" r=".83"/>
<circle cx="83.3" cy="190.8" r=".83"/>
<circle cx="144.9" cy="190.8" r=".83"/>
<circle cx="144.9" cy="180.5" r=".83"/>
<circle cx="156.9" cy="180.5" r=".83"/>
<circle cx="156.9" cy="190.8" r=".83"/>
<circle cx="168.8" cy="180.5" r=".83"/>
<circle cx="168.8" cy="190.8" r=".83"/>
<circle cx="247.5" cy="190.8" r=".83"/>
<circle cx="264.6" cy="190.8" r=".83"/>
<circle cx="276.5" cy="180.5" r=".83"/>
<circle cx="276.5" cy="190.8" r=".83"/>
<circle cx="332.9" cy="190.8" r=".83"/>
<circle cx="350" cy="190.8" r=".83"/>
<circle cx="362" cy="180.5" r=".83"/>
<circle cx="362" cy="190.8" r=".83"/>
<circle cx="57.7" cy="207.9" r="1.71"/>
<circle cx="59.4" cy="201" r=".83"/>
<circle cx="71.4" cy="201" r=".83"/>
<circle cx="83.3" cy="216.8" r="1.71"/>
<circle cx="83.3" cy="201" r=".83"/>
<circle cx="109" cy="216.8" r="1.71"/>
<circle cx="144.9" cy="201" r=".83"/>
<circle cx="156.9" cy="201" r=".83"/>
<circle cx="168.8" cy="201" r=".83"/>
<circle cx="276.5" cy="216.9" r="1.71"/>
<circle cx="276.5" cy="201" r=".83"/>
<circle cx="302.1" cy="216.9" r="1.71"/>
<circle cx="362" cy="201" r=".83"/>
</g>
<!-- layer: FNNO -->
<path d="M59.2 123.1a1.53 1.53 0 0 0 0 2.3M59.2 133.4a1.67 1.67 0 0 0 0 2.3M71.5 123.1a1.53 1.53 0 0 1 0 2.3M71.5 133.4a1.57 1.57 0 0 1 0 2.3M59.2 143.7a1.52 1.52 0 0 0 0 2.3M59.2 153.9a1.62 1.62 0 0 0 0 2.3M71.5 143.7a1.52 1.52 0 0 1 0 2.3M71.5 153.9a1.53 1.53 0 0 1 0 2.3" fill="none" stroke="#000" stroke-width=".3"/>
<!-- layer: TP -->
<path d="M361.9 215.1h25.7" fill="none" stroke="#000" stroke-width=".3"/>
<text font-size="6.2" x="261.1" y="33.2">%%UOUTPUTS FROM ABS HUT TO EQUIPMENT HUT</text>
<g font-size="4.9">
<text x="61.7" y="64.6">3551</text>
<text x="61.7" y="74.8">3551</text>
<text x="146.4" y="77.3">SPARE</text>
<text x="57.1" y="82.2">B6 B5</text>
<text x="61.7" y="85">3551</text>
<text x="146" y="87.5">SPARE</text>
<text x="56.8" y="92.1">B2 B1</text>
<text x="61.7" y="95.2">3551</text>
<text x="146.4" y="97.7">SPARE</text>
<text x="56.8" y="112.9">B2 B1</text>
<text x="56.8" y="133.3">B2 B1</text>
<text x="56.8" y="153.8">B2 B1</text>
<text x="336.5" y="153.1">SPARE</text>
<text x="42.3" y="158">B24V</text>
<text x="251.2" y="173.6">SPARE</text>
<text x="336.5" y="173.6">SPARE</text>
</g>
<g font-size="4.4">
<text x="45.9" y="45.2">B24</text>
<text x="54.7" y="46.9">L1</text>
<text x="61.4" y="46.2">HYR2</text>
<text x="61.7" y="43.7">3551</text>
<text x="146" y="46.2">SPARE</text>
<text x="44.8" y="51.5">UFSBI</text>
<text x="56.8" y="51.2">B2 B1</text>
<text x="61.7" y="54">3551</text>
<text x="84.3" y="48.7">L2</text>
<text x="169.7" y="48.7">L18</text>
<text x="245.2" y="51.5">R2</text>
<text x="262.8" y="51.5">R1</text>
<text x="277.3" y="48.7">L1</text>
<text x="336.5" y="50.4">SPARE</text>
<text x="363" y="48.7">L17</text>
<text x="61.4" y="56.4">HYR2</text>
<text x="84.3" y="58.9">L3</text>
<text x="146.4" y="56.4">SPARE</text>
<text x="169.7" y="58.9">L19</text>
<text x="277.3" y="58.9">L2</text>
<text x="363" y="58.9">L18</text>
<text x="57.9" y="61.7">B6 B5</text>
<text x="56.8" y="71.6">B2 B1</text>
<text x="61" y="71.6">R1.D2</text>
<text x="84.3" y="69.1">L4</text>
<text x="146" y="66.7">SPARE</text>
<text x="169.7" y="69.1">L20</text>
<text x="245.2" y="72">R2</text>
<text x="262.8" y="72">R1</text>
<text x="277.3" y="69.1">L3</text>
<text x="336.5" y="70.9">SPARE</text>
<text x="363" y="69.1">L19</text>
<text x="251.9" y="74.4">R1.E2</text>
<text x="61" y="82.2">R1.D2</text>
<text x="84.3" y="79.4">L5</text>
<text x="169.7" y="79.4">L21</text>
<text x="277.3" y="79.4">L4</text>
<text x="363" y="79.4">L20</text>
<text x="84.3" y="89.6">L6</text>
<text x="169.7" y="89.6">L22</text>
<text x="277.3" y="89.6">L5</text>
<text x="363" y="89.6">L21</text>
<text x="61" y="92.1">R1.D4</text>
<text x="245.2" y="92.4">R2</text>
<text x="251.9" y="94.9">R1.E4</text>
<text x="262.8" y="92.4">R1</text>
<text x="336.5" y="91.4">SPARE</text>
<text x="84.3" y="99.8">L7</text>
<text x="169.7" y="99.8">L23</text>
<text x="277.3" y="99.8">L6</text>
<text x="363" y="99.8">L22</text>
<text x="57.1" y="102.7">B6 B5</text>
<text x="61.7" y="105.5">3561</text>
<text x="146" y="107.9">SPARE</text>
<text x="277.3" y="110.1">L7</text>
<text x="336.5" y="111.8">SPARE</text>
<text x="363" y="110.1">L23</text>
<text x="61.4" y="118.2">DYR2</text>
<text x="61.7" y="115.7">3561</text>
<text x="146.4" y="118.2">SPARE</text>
<text x="57.1" y="123.1">B6 B5</text>
<text x="61" y="123.1">R1.D5</text>
<text x="84.3" y="120.3">L9</text>
<text x="169.7" y="120.3">L25</text>
<text x="58.9" y="128.4">UP COPR</text>
<text x="84.3" y="130.9">L10</text>
<text x="146" y="128.4">SPARE</text>
<text x="169.7" y="130.9">L26</text>
<text x="277.3" y="130.5">L9</text>
<text x="363" y="130.5">L25</text>
<text x="262.8" y="133.7">R1</text>
<text x="336.5" y="132.3">SPARE</text>
<text x="57.1" y="143.9">B6 B5</text>
<text x="58.9" y="138.6">UP COPR</text>
<text x="61" y="143.9">R1.D7</text>
<text x="146.4" y="138.6">SPARE</text>
<text x="277.3" y="141.1">L10</text>
<text x="363" y="141.1">L26</text>
<text x="59.3" y="148.9">DN RSTR</text>
<text x="146" y="148.9">SPARE</text>
<text x="61" y="153.8">R1.D8</text>
<text x="84.3" y="151.3">L12</text>
<text x="169.7" y="151.3">L28</text>
<text x="245.2" y="154.2">R2</text>
<text x="262.8" y="154.2">R1</text>
<text x="277.3" y="151.3">L11</text>
<text x="363" y="151.3">L27</text>
<text x="51.5" y="159.8">L34</text>
<text x="59.3" y="159.1">DN RSTR</text>
<text x="84.3" y="161.6">L13</text>
<text x="146.4" y="159.1">SPARE</text>
<text x="169.7" y="161.6">L29</text>
<text x="251.9" y="156.6">R1.E8</text>
<text x="277.3" y="161.6">L12</text>
<text x="363" y="161.6">L28</text>
<text x="49.4" y="164">UFSBI</text>
<text x="61" y="164.4">R1.D8</text>
<text x="60.7" y="169.3">SPARE</text>
<text x="84.3" y="171.8">L14</text>
<text x="146" y="169.3">SPARE</text>
<text x="169.7" y="171.8">L30</text>
<text x="277.3" y="171.8">L13</text>
<text x="363" y="171.8">L29</text>
<text x="60.7" y="179.6">SPARE</text>
<text x="146.4" y="179.6">SPARE</text>
<text x="84.3" y="182">L15</text>
<text x="169.7" y="182">L31</text>
<text x="363" y="182">L30</text>
<text x="60.7" y="189.8">SPARE</text>
<text x="146" y="189.8">SPARE</text>
<text x="84.3" y="192.3">L16</text>
<text x="169.7" y="192.3">L32</text>
<text x="251.2" y="194">SPARE</text>
<text x="277.3" y="192.3">L15</text>
<text x="336.5" y="194">SPARE</text>
<text x="363" y="192.3">L31</text>
<text x="60.7" y="200">SPARE</text>
<text x="84.3" y="202.5">L17</text>
<text x="146.4" y="200">SPARE</text>
<text x="169.7" y="202.5">L33</text>
<text x="277.3" y="202.5">L16</text>
<text x="363" y="202.5">L32</text>
</g>
<g font-size="4">
<text x="171.1" y="53.6">BIT-9</text>
<text x="364.1" y="53.6">BIT-9</text>
<text x="85.4" y="74.1">BIT-2</text>
<text x="171.1" y="74.1">BIT-10</text>
<text x="278.7" y="74.1">BIT-2</text>
<text x="364.1" y="74.1">BIT-10</text>
<text x="84.3" y="110.1">L8</text>
<text x="169.7" y="110.1">L24</text>
<text x="245.2" y="112.9">R2</text>
<text x="262.8" y="112.9">R1</text>
<text x="277.3" y="120.3">L8</text>
<text x="363" y="120.3">L24</text>
<text x="245.2" y="133.3">R2</text>
<text x="84.3" y="140.8">L11</text>
<text x="169.7" y="140.8">L27</text>
<text x="85.4" y="197.2">BIT-8</text>
<text x="171.1" y="197.2">BIT-16</text>
<text x="278.7" y="197.2">BIT-8</text>
<text x="364.1" y="197.2">BIT-16</text>
</g>
</svg>
